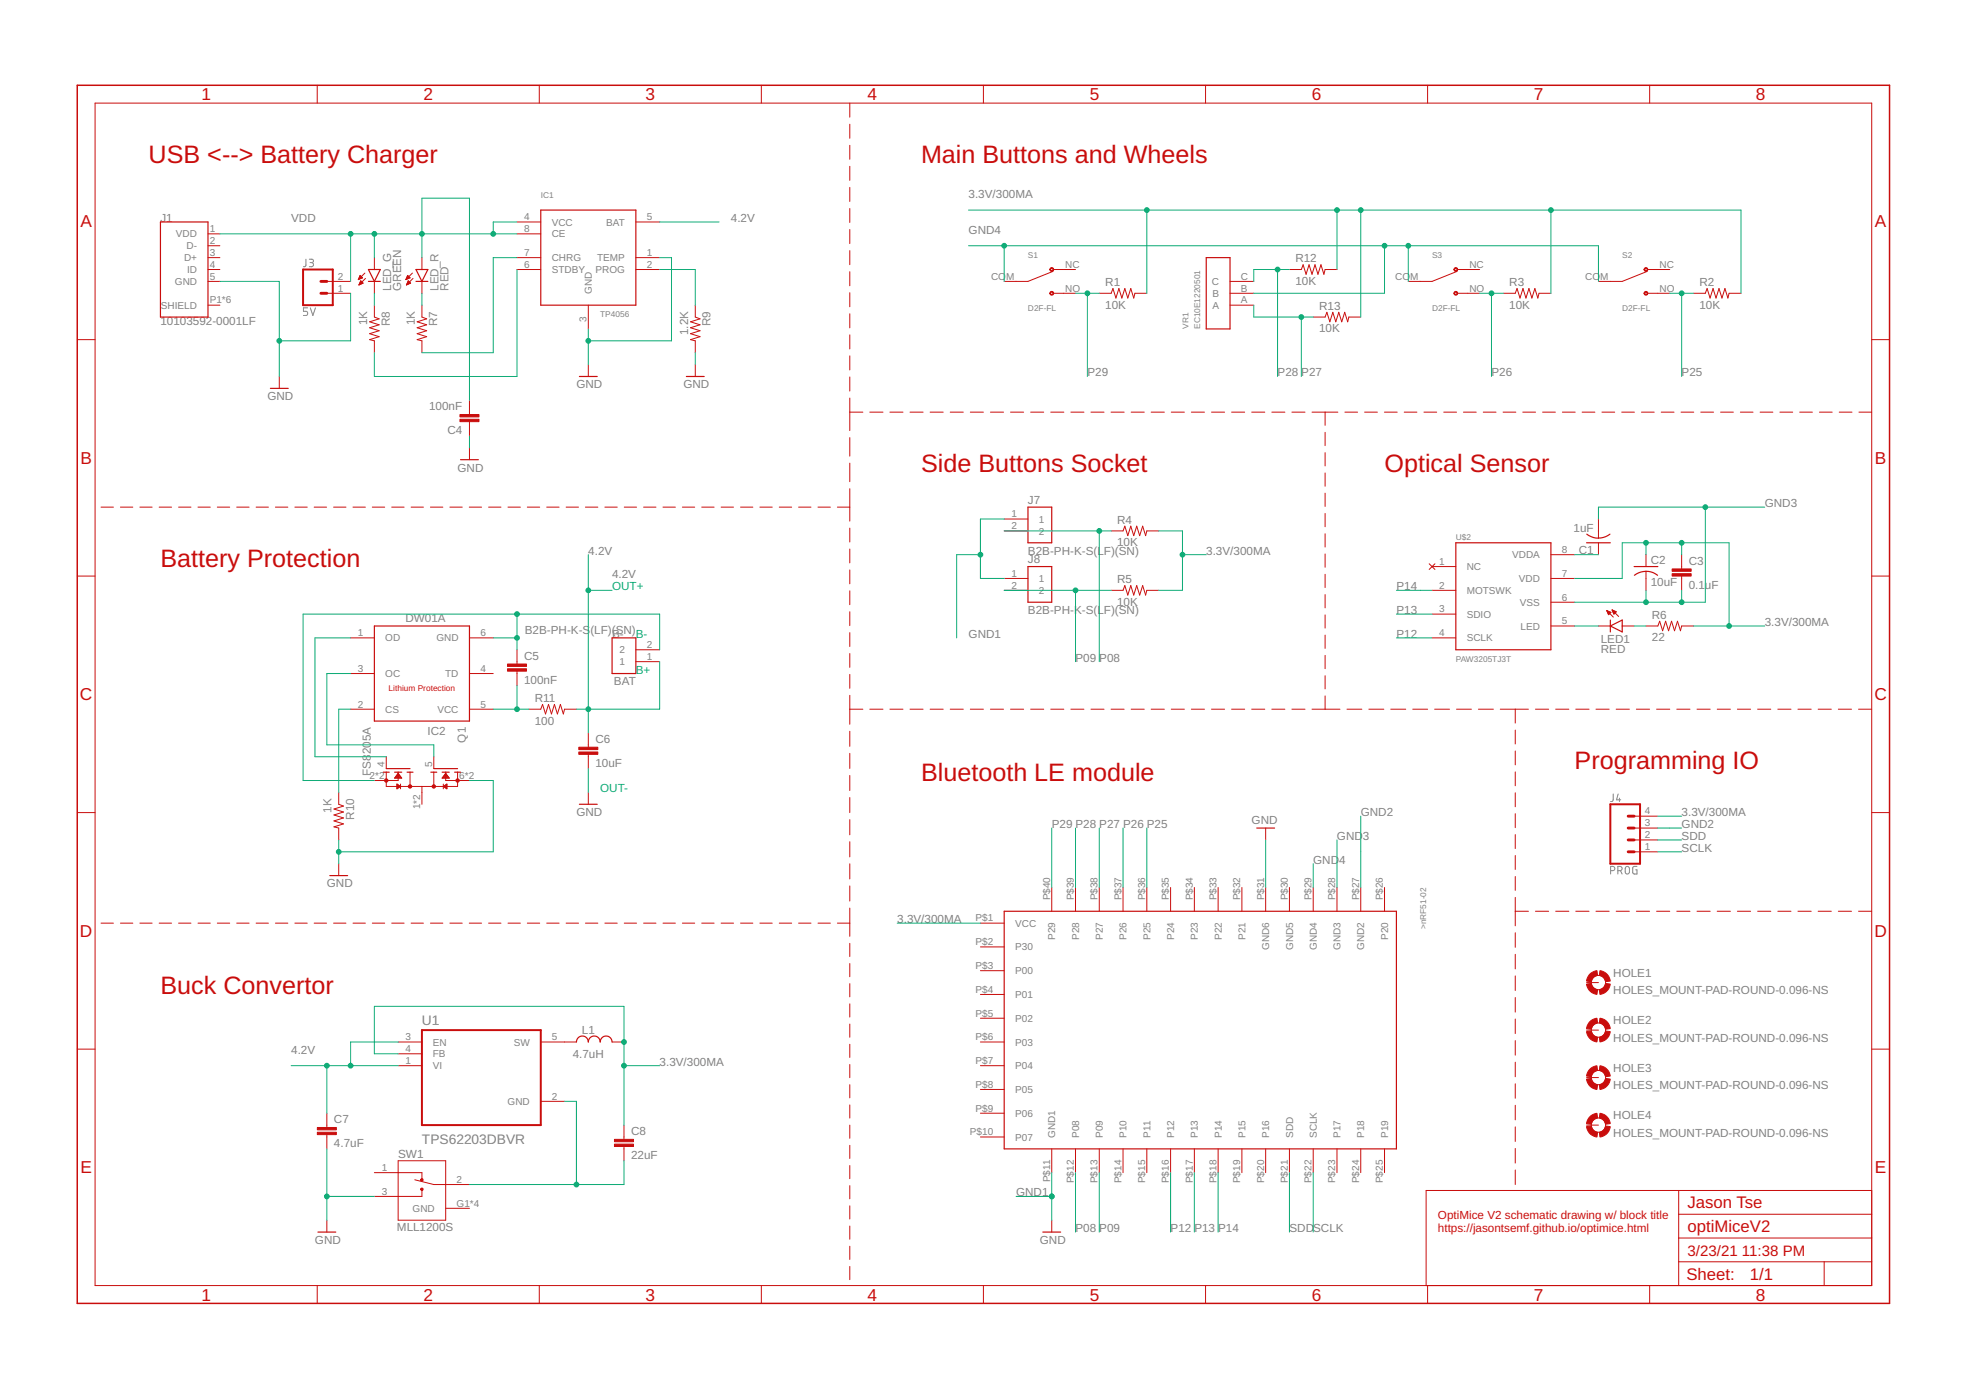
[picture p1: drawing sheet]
<svg xmlns="http://www.w3.org/2000/svg" width="420mm" height="297mm" viewBox="0 0 420 297" stroke-linecap="round" stroke-linejoin="round" font-family="sans-serif">
<g fill="none" stroke="#808080" stroke-width=".21">
<path d="M65.4 55.4v1.4l-.5 .2M66.1 55.4h.5a.36 .36 0 0 1 .4 .4 .36 .36 0 0 1-.4 .3h-.3M66.5 56.1a.44 .44 0 0 1 .5 .5 .44 .44 0 0 1-.5 .4h-.4M65.7 65.8h-.8v.7h.5a.45 .45 0 0 1 .4 .5 .45 .45 0 0 1-.4 .4h-.5M66.3 65.8l.6 1.6 .5-1.6M344.8 169.7l-.1 1.4-.5 .2M345.8 169.7l-.3 1.2h.9M346.1 170.6v.7M344.2 186.1h.5a.46 .46 0 0 0 .4-.5 .46 .46 0 0 0-.4-.5h-.5v1.7M345.8 186.1h.4a.46 .46 0 0 0 .5-.5 .46 .46 0 0 0-.5-.5h-.4v1.7M346.3 186.1l.4 .7M347.5 185.3l.3-.2 .3 .2 .1 1a.46 .46 0 0 1-.4 .5 .46 .46 0 0 1-.5-.5z"/>
<path d="M349.8 185.1h-.5l-.3 .3v1.2l.2 .2h.6v-.9h-.2"/>
</g>
<g fill="none" stroke="#c90d0c" stroke-width=".21">
<path d="M67.8 18.2v3.8M115.3 18.2v3.8M162.7 18.2v3.8M210.2 18.2v3.8M257.6 18.2v3.8M305.1 18.2v3.8M352.6 18.2v3.8M20.3 22h379.7v252.7h-379.7zM181.6 22v3M181.6 26.5v3M181.6 31.1v2.9M181.6 35.5v3"/>
<path d="M44.4 57.6h2.6M44.4 55.1h2.6M44.4 50h2.6M44.4 52.5h2.6M76.6 59.7h.1M76.6 59.6h.3M76.7 59.5h.5M76.8 59.4h.7M76.8 59.2h.5M76.9 59.1h.3M76.9 59h.2M77 58.9h.1"/>
<path d="M77 58.9l-.4 .9M77 58.9l.5 .5M77.5 59.4l-.9 .4M78 58.4l-1.4 1.4M78.1 59.5l-1.4 1.4M80 55.1v2.5M86.7 59.7h.1M86.8 59.6h.3M86.8 59.5h.6M86.9 59.4h.7M87 59.2h.5M87 59.1h.4"/>
<path d="M87.1 59h.2M87.1 58.9l-.4 .9M87.1 58.9l.5 .5M87.1 58.9h.1M87.6 59.4l-.9 .4M88.1 58.4l-1.4 1.4M88.3 59.5l-1.4 1.4M90.2 55.1v2.5M110.5 57.6h5.1M110.5 55.1h5.1M110.5 47.4h5.1M110.5 50h5.1"/>
<path d="M135.9 57.6h5.1M135.9 55.1h5.1M135.9 47.4h5.1M181.6 40v3.1M181.6 44.6v2.9M181.6 49v3M181.6 53.6v3M181.6 58.1v3M225 58l-5.3 2.1h-5.1M225.1 57.6h4.7M275.6 57.6h2.5l.4-1 .6 2 .7-2 .6 2 .6-2 .7 2 .6-2 .6 2 .3-1h2.5M311.4 58l-5.4 2.1h-5"/>
<path d="M311.5 57.6h4.7M352 58l-5.3 2.1h-5.1M352.1 57.6h4.7M16.5 72.6h3.8M44.4 60.1h2.6M44.4 65.2h2.6M69.8 62.7h5.1M69.8 60.1h5.1M76.8 60.8h.1M76.8 60.7h.4M76.9 60.6h.5M76.9 60.5h.6"/>
<path d="M76.9 60.3h.5M77 60.2h.3M77 60.1h.2M77.1 60l.5 .5-.9 .4zM80 60.1v2.6M80 65.2v2.6l1 .3-2 .7 2 .6-2 .6 2 .7-2 .6 2 .6-2 .7 1 .2v2.6M86.9 60.8h.1M87 60.7h.3M87 60.6h.6M87.1 60.5h.6M87.1 60.3h.5M87.2 60.2h.3"/>
<path d="M87.2 60.1h.1M87.2 60l.6 .5-.9 .4zM90.2 60.1v2.6M90.2 65.2v2.6l1 .3-2 .7 2 .6-2 .6 2 .7-2 .6 2 .6-2 .7 1 .2v2.6M125.7 65.2v5.1M125.7 77.9v2.6M148.6 65.2v2.6l1 .3-2 .7 2 .6-2 .6 2 .7-2 .6 2 .6-2 .7 1 .2v2.6M148.6 77.9v2.6M181.6 62.5v3.1M181.6 67.1v3M181.6 71.6v3M181.6 76.1v3"/>
<path d="M225.1 62.7h4.7M234.9 62.7h2.6l.3-1 .7 2 .6-2 .7 2 .6-2 .6 2 .7-2 .6 2 .2-1h2.6M262.9 62.7h5M262.9 60.1h5M262.9 65.2h5M280.6 67.8h2.6l.4-1.1 .6 2.1 .6-2.1 .7 2.1 .6-2.1 .6 2.1 .7-2.1 .6 2.1 .3-1h2.5M311.5 62.7h4.7M321.3 62.7h2.5l.4-1 .6 2 .7-2 .6 2 .6-2 .7 2 .6-2 .7 2 .2-1h2.5M352.1 62.7h4.7M361.9 62.7h2.5l.4-1 .7 2 .6-2 .6 2 .7-2 .6 2 .6-2 .7 2 .2-1h2.6M400 72.6h3.8M59.7 80.5v2.5"/>
<path d="M100.3 85.5v3.1M100.3 90.1v3.1M100.3 95.7v2.5M181.6 80.6v3M181.6 85.1v6.9M181.6 93.5v4M181.6 99v3.9M181.6 88.1h2.8M185.9 88.1h2.8M190.2 88.1h2.8M194.5 88.1h2.8M198.8 88.1h2.8"/>
<path d="M203.1 88.1h2.8M207.4 88.1h2.8M211.7 88.1h2.8M216 88.1h2.8M220.3 88.1h2.8M224.6 88.1h2.8M228.9 88.1h2.7M233.2 88.1h2.7M237.4 88.1h2.8M241.7 88.1h2.8M246 88.1h2.8M250.3 88.1h2.8"/>
<path d="M254.6 88.1h2.8M258.9 88.1h2.8M263.2 88.1h2.8M267.5 88.1h2.8M271.8 88.1h2.8M276.1 88.1h2.8M280.4 88.1h5.5M283.2 88.1v2.8M283.2 92.4v2.8M283.2 96.7v2.9M287.4 88.1h2.7M291.6 88.1h2.8"/>
<path d="M295.9 88.1h2.7M300.1 88.1h2.7M304.3 88.1h2.7M308.5 88.1h2.8M312.8 88.1h2.7M317 88.1h2.7M321.2 88.1h2.8M325.4 88.1h2.8M329.7 88.1h2.7M333.9 88.1h2.7M338.1 88.1h2.7M342.3 88.1h2.8"/>
<path d="M346.6 88.1h2.7M350.8 88.1h2.7M355 88.1h2.8M359.3 88.1h2.7M363.5 88.1h2.7M367.7 88.1h2.7M371.9 88.1h2.7M376.2 88.1h2.7M380.4 88.1h2.7M384.6 88.1h2.7M388.8 88.1h2.8M393.1 88.1h2.7"/>
<path d="M397.3 88.1h2.7M21.6 108.4h2.6M25.7 108.4h2.7M29.9 108.4h2.6M34 108.4h2.7M38.2 108.4h2.6M42.3 108.4h2.6M46.4 108.4h2.7M50.6 108.4h2.6M54.7 108.4h2.7M58.9 108.4h2.6M63 108.4h2.7"/>
<path d="M67.1 108.4h2.7M71.3 108.4h2.6M75.4 108.4h2.7M79.6 108.4h2.6M83.7 108.4h2.7M87.9 108.4h2.6M92 108.4h2.6M96.1 108.4h2.7M100.3 108.4h2.6M104.4 108.4h2.7M108.6 108.4h2.6M112.7 108.4h2.6"/>
<path d="M116.8 108.4h2.7M121 108.4h2.6M125.1 108.4h2.7M129.3 108.4h2.6M133.4 108.4h2.6M137.5 108.4h2.7M141.7 108.4h2.6M145.8 108.4h2.7M150 108.4h2.6M154.1 108.4h2.7M158.3 108.4h2.6M162.4 108.4h2.6"/>
<path d="M166.5 108.4h2.7M170.7 108.4h2.6M174.8 108.4h2.7M179 108.4h2.6M181.6 104.4v7M181.6 112.9v2.9M181.6 117.3v3M214.6 113.5h5.1M214.6 110.9h5.1M237.5 113.5h2.5l.4-1.1 .6 2.1 .7-2.1 .6 2.1 .6-2.1 .7 2.1 .6-2.1 .6 2.1 .3-1h2.5M283.2 101.1v2.8M283.2 105.4v2.8"/>
<path d="M283.2 109.7v2.9M283.2 114.1v2.8M283.2 118.4v2.8M331.4 118.5h5.1M341.6 110.9v4.1M341.6 116v2.5M351.8 118.5v2.6M359.4 118.5v3.1M16.5 123.1h3.8M74.9 136.3h5.1M100.3 136.3h5.1M110.5 138.9v3"/>
<path d="M135.9 138.9h5.1M181.6 121.8v3M181.6 126.3v2.9M181.6 130.7v3M181.6 135.2v3M181.6 139.7v2.9M214.6 126.2h5.1M214.6 123.6h5.1M237.5 126.2h2.5l.4-1.1 .6 2.1 .7-2.1 .6 2.1 .6-2.1 .7 2.1 .6-2.1 .6 2.1 .3-1h2.5M283.2 122.7v2.9M283.2 127.1v2.8M283.2 131.4v2.8"/>
<path d="M283.2 135.7v2.9M305.4 120.5l1.3 1.2M306 126.2h5.1M306 121.1h5.1M306 131.2h5.1M306 136.3h5.1M306.7 120.5l-1.3 1.2M331.4 133.8h5.1M331.4 128.7h5.1M331.4 123.6h5.1M341.6 133.8h2.5M343.4 130.5l1.4 1.4"/>
<path d="M343.4 130.5l.9 .4-.5 .5zM343.4 130.5h.1M343.5 130.7h.3M343.5 130.8h.6M343.6 130.9h.6M343.6 131h.5M343.7 131.1h.3M343.7 131.3h.2M344.5 130.3l1.4 1.4M344.5 130.3l.9 .4-.5 .5zM344.6 130.4h.1M344.6 130.5h.4"/>
<path d="M344.7 130.7h.5M344.7 130.8h.7M344.8 130.9h.4M344.8 131h.3M344.9 131.1h.1M346.7 133.8h2.5M351.8 122.1v4.1M351.8 133.8h2.5l.4-1 .6 2 .7-2 .6 2 .6-2 .7 2 .6-2 .6 2 .3-1h2.5M359.4 123.1v3.1M400 123.1h3.8M74.9 151.6h5.1M74.9 143.9h5.1"/>
<path d="M100.3 151.6h5.1M100.3 143.9h5.1M110.5 143.4v3.1M113 151.6h2.6l.4-1.1 .6 2.1 .6-2.1 .7 2.1 .6-2.1 .6 2.1 .7-2.1 .6 2.1 .2-1h2.6M125.7 156.6v3.1M135.9 141.4h5.1M181.6 144.1v3M181.6 148.6v6.2M181.6 156.3v3.2M181.6 151.6h2.8M185.9 151.6h2.8M190.2 151.6h2.8"/>
<path d="M194.5 151.6h2.8M198.8 151.6h2.8M203.1 151.6h2.8M207.4 151.6h2.8M211.7 151.6h2.8M216 151.6h2.8M220.3 151.6h2.8M224.6 151.6h2.8M228.9 151.6h2.7M233.2 151.6h2.7M237.4 151.6h2.8M241.7 151.6h2.8"/>
<path d="M246 151.6h2.8M250.3 151.6h2.8M254.6 151.6h2.8M258.9 151.6h2.8M263.2 151.6h2.8M267.5 151.6h2.8M271.8 151.6h2.8M276.1 151.6h2.8M280.4 151.6h6M283.2 140.1v2.8M283.2 144.4v2.8M283.2 148.7v2.9"/>
<path d="M287.9 151.6h3.1M292.5 151.6h3.2M297.2 151.6h3.2M301.9 151.6h3.2M306.6 151.6h3.2M311.3 151.6h3.2M316 151.6h3.2M320.6 151.6h6M323.8 151.6v2.9M323.8 156v3M328.1 151.6h2.9M332.5 151.6h2.8"/>
<path d="M336.8 151.6h2.8M341.1 151.6h2.8M345.4 151.6h2.8M349.7 151.6h2.8M354 151.6h2.8M358.4 151.6h2.8M362.7 151.6h2.8M367 151.6h2.8M371.3 151.6h2.8M375.6 151.6h2.8M379.9 151.6h2.9M384.2 151.6h2.9"/>
<path d="M388.6 151.6h2.8M392.9 151.6h2.8M397.2 151.6h2.8M16.5 173.7h3.8M72.4 169.3v2.6l1 .4-2 .6 2 .6-2 .7 2 .6-2 .6 2 .7-2 .6 1 .3v2.5M82.5 161.7v2.6M82.5 165v3.1h15.3v-3.1M84.5 166.1h1.2M84.5 166h1.1M84.6 165.9h1M84.7 165.8h.7M84.8 165.7h.6"/>
<path d="M84.8 167.6l.8 .5-.8 .5zM84.8 168.5h.1M84.8 168.4h.3M84.8 168.3h.5M84.8 168.2h.6M84.8 167.9h.6M84.8 167.8h.4M84.8 167.7h.2M84.8 167.6h.1M84.9 165.5h.4M85 165.4h.2M85.1 165v1.8h-5.1"/>
<path d="M85.1 165.3l.8 1h-1.6zM85.1 165.3h.1M85.6 167.6v1M87.6 165v3.1M90.2 168.1v3.8M92.7 161.7v2.6M92.7 165v3.1M94.6 166.1h1.3M94.7 166h1.1M94.7 167.6v1M94.7 168.1l.8-.5v1zM94.8 165.9h.9"/>
<path d="M94.9 165.8h.7M94.9 168.2h.6M94.9 167.9h.6M95 165.7h.5M95.1 165.5h.3M95.1 168.3h.4M95.1 167.8h.4M95.1 165.4h.3M95.2 165v1.8h5.1M95.2 165.3l.8 1h-1.5zM95.2 165.3h.1M95.3 168.4h.2"/>
<path d="M95.3 167.7h.2M95.5 168.5h.1M95.5 167.6h.1M125.7 161.2v3.1M125.7 169.3v2.6M181.6 161v3.2M181.6 165.7v3.2M181.6 170.4v3.3M181.6 175.2v3.2M181.6 179.9v3.2M270.5 177v2.5M323.8 160.5v2.9"/>
<path d="M323.8 165v2.9M323.8 169.4v3M323.8 173.9v3M323.8 178.4v2.9M349.2 179.5h5.1M349.2 177h5.1M349.2 174.4h5.1M400 173.7h3.8M21.6 197.3h2.6M25.7 197.3h2.7M29.9 197.3h2.6M34 197.3h2.7"/>
<path d="M38.2 197.3h2.6M42.3 197.3h2.6M46.4 197.3h2.7M50.6 197.3h2.6M54.7 197.3h2.7M58.9 197.3h2.6M63 197.3h2.7M67.1 197.3h2.7M71.3 197.3h2.6M72.4 184.6v2.5M75.4 197.3h2.7M79.6 197.3h2.6"/>
<path d="M83.7 197.3h2.7M87.9 197.3h2.6M92 197.3h2.6M96.1 197.3h2.7M100.3 197.3h2.6M104.4 197.3h2.7M108.6 197.3h2.6M112.7 197.3h2.6M116.8 197.3h2.7M121 197.3h2.6M125.1 197.3h2.7M129.3 197.3h2.6"/>
<path d="M133.4 197.3h2.6M137.5 197.3h2.7M141.7 197.3h2.6M145.8 197.3h2.7M150 197.3h2.6M154.1 197.3h2.7M158.3 197.3h2.6M162.4 197.3h2.6M166.5 197.3h2.7M170.7 197.3h2.6M174.8 197.3h2.7M179 197.3h2.6"/>
<path d="M181.6 184.6v3.2M181.6 189.3v3.3M181.6 194.1v6M209.5 197.3h5.1M224.8 189.7v5M229.8 189.7v5M234.9 189.7v5M240 189.7v5M245.1 189.7v5M250.2 189.7v5M255.2 189.7v5M260.3 189.7v5"/>
<path d="M265.4 189.7v5M270.5 189.7v5M275.6 189.7v5M280.6 189.7v5M285.7 189.7v5M290.8 189.7v5M295.9 189.7v5M323.8 182.8v3M323.8 187.3v3M323.8 191.8v6M323.8 199.3v3.1M323.8 194.7h2.8"/>
<path d="M328.1 194.7h2.9M332.5 194.7h2.8M336.8 194.7h2.8M341.1 194.7h2.8M345.4 194.7h2.8M349.2 182h5.1M349.7 194.7h2.8M354 194.7h2.8M358.4 194.7h2.8M362.7 194.7h2.8M367 194.7h2.8M371.3 194.7h2.8"/>
<path d="M375.6 194.7h2.8M379.9 194.7h2.9M384.2 194.7h2.9M388.6 194.7h2.8M392.9 194.7h2.8M397.2 194.7h2.8M181.6 201.6v2.8M181.6 205.9v2.8M181.6 210.2v2.8M181.6 214.5v2.8M181.6 218.8v2.9M209.5 202.4h5.1"/>
<path d="M209.5 207.4h5.1M209.5 212.5h5.1M209.5 217.6h5.1M323.8 203.9v3.2M323.8 208.6v3.1M323.8 213.2v3.1M323.8 217.8v3.1M339.1 210h2.5M16.5 224.2h3.8M69.8 237.9v3M85.1 222.7h5.1M85.1 227.7h5.1"/>
<path d="M85.1 225.2h5.1M115.6 222.7h7.6M115.6 235.4h5M130.8 222.7h2.5M181.6 223.2v2.8M181.6 227.5v2.8M181.6 231.8v2.8M181.6 236.1v2.8M209.5 222.7h5.1M209.5 227.7h5.1M209.5 232.8h5.1M209.5 237.9h5.1"/>
<path d="M323.8 222.4v3.1M323.8 227v3.1M323.8 231.6v3.1M323.8 236.2v3.1M339.1 220.1h2.5M339.1 230.3h2.5M400 224.2h3.8M69.8 242.5v3M80 250.6h10.2v1.3M85.1 248.1h10.1v12.7h-10.1zM88.6 252.1l4.1 1h7.6M90.2 254.4v1.3h-10.2"/>
<path d="M95.2 258.2h5.1M133.3 240.4v3.1M133.3 245v3.1M181.6 240.4v2.8M181.6 244.8v2.8M181.6 249.1v2.8M181.6 253.4v2.8M181.6 257.7v2.8M209.5 243h5.1M224.8 245.5v5.1M229.8 245.5v5.1M234.9 245.5v5.1"/>
<path d="M240 245.5v5.1M245.1 245.5v5.1M250.2 245.5v5.1M255.2 245.5v5.1M260.3 245.5v5.1M265.4 245.5v5.1M270.5 245.5v5.1M275.6 245.5v5.1M280.6 245.5v5.1M285.7 245.5v5.1M290.8 245.5v5.1M295.9 245.5v5.1"/>
<path d="M323.8 240.8v3.1M323.8 245.4v3.1M323.8 250v3.1M339.1 240.4h2.5M358.8 254.4v20.3M358.8 259.5h41.2M400 254.4h-95.2v20.3M67.8 274.7v3.8M69.8 260.8v2.5M115.3 274.7v3.8M162.7 274.7v3.8M181.6 262v2.8"/>
<path d="M181.6 266.3v2.8M181.6 270.6v2.9M210.2 274.7v3.8M224.8 260.8v2.5M257.6 274.7v3.8M305.1 274.7v3.8M352.6 274.7v3.8M358.8 269.6h41.2M358.8 264.6h41.2M389.8 269.6v5.1"/>
<circle cx="341.6" cy="210" r="1.52"/>
<circle cx="341.6" cy="230.3" r="1.52"/>
<circle cx="341.6" cy="220.1" r="1.52"/>
<circle cx="341.6" cy="240.4" r="1.52"/>
</g>
<g fill="#c90d0c" stroke="#c90d0c" stroke-width=".21">
<path d="M224.5 57.3a.41 .41 0 0 1 .6 .1 .41 .41 0 0 1-.2 .6 .41 .41 0 0 1-.5-.4h.1a.26 .26 0 0 1 .3-.3 .26 .26 0 0 1 .2 .4 .26 .26 0 0 1-.4 .1l-.2-.2z" fill-rule="evenodd"/>
<path d="M224.5 62.3a.41 .41 0 0 1 .6 .2 .41 .41 0 0 1-.2 .6 .41 .41 0 0 1-.5-.4h.1a.26 .26 0 0 1 .3-.3 .26 .26 0 0 1 .2 .4 .26 .26 0 0 1-.4 .1l-.2-.2z" fill-rule="evenodd"/>
<path d="M351.5 57.3a.41 .41 0 0 1 .6 .2 .41 .41 0 0 1-.3 .5 .41 .41 0 0 1-.5-.4h.2a.25 .25 0 0 1 .4-.2 .25 .25 0 0 1 0 .4 .25 .25 0 0 1-.4-.1l-.2-.1z" fill-rule="evenodd"/>
<path d="M351.5 62.3a.41 .41 0 0 1 .6 .2 .41 .41 0 0 1-.3 .6 .41 .41 0 0 1-.5-.4h.2a.25 .25 0 0 1 .4-.2 .25 .25 0 0 1 0 .4 .25 .25 0 0 1-.4-.1l-.2-.1z" fill-rule="evenodd"/>
<path d="M310.9 57.3a.4 .4 0 0 1 .6 .1 .4 .4 0 0 1-.3 .6 .4 .4 0 0 1-.5-.4h.2a.25 .25 0 0 1 .3-.2 .25 .25 0 0 1 .1 .4 .25 .25 0 0 1-.4-.1l-.2-.1z" fill-rule="evenodd"/>
<path d="M310.9 62.3a.4 .4 0 0 1 .6 .2 .4 .4 0 0 1-.3 .5 .4 .4 0 0 1-.5-.3h.2a.25 .25 0 0 1 .3-.2 .25 .25 0 0 1 .1 .4 .25 .25 0 0 1-.4-.1l-.2-.1z" fill-rule="evenodd"/>
<path d="M90 254h.4v.3h-.4l-.1-.2 .2-.1 .2 .1-.2 .2-.2-.2z" fill-rule="evenodd"/>
<path d="M90 252l.3-.1 .1 .4-.3 .1-.2-.3h.4l-.2 .2-.2-.2z" fill-rule="evenodd"/>
<path d="M341.9 207.4a2.48 2.48 0 0 1 2.2 2.3l-1 .1-.4-.9-.9-.5z" fill-rule="evenodd"/>
<path d="M339.6 208.3l.7-.5 1-.4 .1 1-.9 .5-.4 .9-1-.1z" fill-rule="evenodd"/>
<path d="M339.1 210.3l1-.1 .4 .9 .9 .4-.1 1a2.48 2.48 0 0 1-2.2-2.2z" fill-rule="evenodd"/>
<path d="M341.8 211.5l.9-.4 .4-.9 1 .1a2.49 2.49 0 0 1-2.2 2.2z" fill-rule="evenodd"/>
<path d="M341.9 217.6a2.48 2.48 0 0 1 2.2 2.2l-1 .1-.4-.9-.9-.4z" fill-rule="evenodd"/>
<path d="M339.6 218.5l.7-.6 1-.3 .1 1-.9 .4-.4 .9-1-.1 .1-.6z" fill-rule="evenodd"/>
<path d="M339.1 220.5l1-.2 .4 .9 .9 .5-.1 1a2.48 2.48 0 0 1-2.2-2.2z" fill-rule="evenodd"/>
<path d="M341.8 221.7l.9-.5 .4-.9 1 .2a2.49 2.49 0 0 1-2.2 2.2z" fill-rule="evenodd"/>
<path d="M341.9 227.8a2.49 2.49 0 0 1 2.2 2.2l-1 .1-.4-.9-.9-.5z" fill-rule="evenodd"/>
<path d="M339.6 228.6l.7-.5 1-.3 .1 .9-.9 .5-.4 .9-1-.1z" fill-rule="evenodd"/>
<path d="M339.1 230.6l1-.1 .4 .9 .9 .4-.1 1a2.48 2.48 0 0 1-2.2-2.2z" fill-rule="evenodd"/>
<path d="M343.1 230.5l1 .1a2.48 2.48 0 0 1-2.2 2.2l-.1-1 .9-.4z" fill-rule="evenodd"/>
<path d="M341.9 237.9a2.49 2.49 0 0 1 2.2 2.2l-1 .1-.4-.8-.9-.5z" fill-rule="evenodd"/>
<path d="M339.6 238.8l.7-.6 1-.3 .1 1-.9 .5-.4 .8-1-.1z" fill-rule="evenodd"/>
<path d="M339.1 240.7l1-.1 .4 .9 .9 .5-.1 1a2.48 2.48 0 0 1-2.2-2.3z" fill-rule="evenodd"/>
<path d="M343.1 240.6l1 .1a2.48 2.48 0 0 1-2.2 2.3l-.1-1 .9-.5z" fill-rule="evenodd"/>
<circle cx="82.5" cy="166.8" r=".36"/>
<circle cx="87.6" cy="168.1" r=".36"/>
<circle cx="97.8" cy="166.8" r=".36"/>
<circle cx="92.7" cy="168.1" r=".36"/>
</g>
<g fill="none" stroke="#c90d0c" stroke-width=".25">
<path d="M34.3 47.4h10.1v20.4h-10.1zM78.7 57.6h2.6l-1.3 2.5zM88.9 57.6h2.5l-1.2 2.5zM115.6 44.9h20.3v20.3h-20.3zM257.8 55.1h5.1v15.2h-5.1zM78.7 60.1h2.6M88.9 60.1h2.5M57.8 83h3.8M98.4 98.2h3.8M123.8 80.5h3.8M146.7 80.5h3.8M219.7 108.4h5.1v7.6h-5.1z"/>
<path d="M311.1 116h20.3v22.9h-20.3zM339.1 116h5M339.1 114.2a4 4 0 0 0 5 0M80 133.8h20.3v20.3h-20.3zM130.8 136.3h5.1v7.6h-5.1zM219.7 121.1h5.1v7.6h-5.1zM344.1 133.8l2.6-1.3v2.5zM344.1 132.5v2.5M349.2 121.1h5.1M349.3 122.9a4 4 0 0 1 4.9 0M81.9 165h1.3M82.5 164.3h5.1"/>
<path d="M84.3 165h1.6M87 165h1.3M92.1 165h1.2M92.7 164.3h5.1M94.5 165h1.5M97.2 165h1.2M123.8 171.9h3.8M268.6 177h3.8M70.5 187.1h3.8M214.6 194.7h83.8v50.8h-83.8zM123.2 222.7a1.27 1.27 0 0 1 1.3-1.3 1.27 1.27 0 0 1 1.2 1.3 1.27 1.27 0 0 1 1.3-1.3 1.27 1.27 0 0 1 1.3 1.3 1.27 1.27 0 0 1 1.2-1.3 1.27 1.27 0 0 1 1.3 1.3M67.9 263.3h3.9"/>
<path d="M222.9 263.3h3.8"/>
</g>
<g fill="#c90d0c" stroke="#c90d0c" stroke-width=".21">
<path d="M357.4 122.6h4v.5h-4z"/>
<path d="M357.4 121.6h4v.5h-4z"/>
<path d="M98.3 88.6h4.1v.5h-4.1z"/>
<path d="M98.3 89.6h4.1v.5h-4.1z"/>
<path d="M108.5 142.9h4v.5h-4z"/>
<path d="M108.5 141.9h4v.5h-4z"/>
<path d="M123.7 160.7h4.1v.5h-4.1z"/>
<path d="M123.7 159.7h4.1v.5h-4.1z"/>
<path d="M67.8 242h4.1v.5h-4.1z"/>
<path d="M67.8 240.9h4.1v.5h-4.1z"/>
<path d="M131.3 244.5h4.1v.5h-4.1z"/>
<path d="M131.3 243.5h4.1v.5h-4.1z"/>
</g>
<path d="M64.8 57.6h6.3v7.6h-6.3zM344.1 171.9h6.4v12.7h-6.4zM90.2 220.1h25.4v20.3h-25.4z" fill="none" stroke="#c90d0c" stroke-width=".42"/>
<path d="M68.6 60.1h1.2M68.6 62.7h1.2M348 177h1.2M348 179.5h1.2M348 174.4h1.2M348 182h1.2" fill="none" stroke="#c90d0c" stroke-width=".61"/>
<path d="M16.5 18.2h387.3v260.3h-387.3z" fill="none" stroke="#c90d0c" stroke-width=".32"/>
<g fill="none" stroke="#0dab76" stroke-width=".21">
<path d="M47 50h63.5M74.9 50v10.1M80 50v5.1M90.2 55.1v-12.7h10.1v43.1M110.5 55.1h-5.1v20.3h-15.2M110.5 47.4h-5.1v2.6M110.5 57.6v22.9h-30.5v-5.1M141 55.1h2.5v17.7h-17.8M141 47.4h12.7M141 57.6h7.6v7.6M207 52.5h134.6v7.6M207 44.9h165.1v17.8"/>
<path d="M214.6 52.5v7.6M245.1 44.9v17.8M273 57.6v22.9M275.6 57.6h-7.7v2.5M285.7 44.9v12.7M290.8 44.9v22.9M295.9 52.5v10.2h-28M301 52.5v7.6M331.4 44.9v17.8M47 60.1h12.7v20.4M74.9 62.7v10.1h-15.2M80 62.7v2.5"/>
<path d="M90.2 62.7v2.5M125.7 70.3v7.6M148.6 75.4v2.5M229.8 62.7h5.1M232.4 62.7v17.8M267.9 65.2v2.6h12.7M278.1 67.8v12.7M316.2 62.7h5.1M318.7 62.7v17.8M356.8 62.7h5.1M359.4 62.7v17.8M100.3 93.2v2.5"/>
<path d="M125.7 118.5v38.1M209.5 118.5h-5.1v17.8M214.6 110.9h-5.1v12.7h5.1M214.6 113.5h22.9M234.9 113.5v27.9M247.6 113.5h5.1v12.7h-5.1M252.7 118.5h5.1M336.5 118.5h5.1M351.8 116v2.5M359.4 116v2.5M364.4 108.4v20.3h-27.9M377.1 108.4h-35.5v2.5"/>
<path d="M74.9 136.3h-7.6v25.4h15.2M105.4 136.3h5.1M110.5 131.2v7.7M125.7 126.2h5.1M141 138.9v-7.7h-76.2v35.6h15.2M214.6 126.2h22.9M229.8 126.2v15.2M298.4 136.3h7.6M298.4 131.2h7.6M298.4 126.2h7.6M336.5 133.8h5.1M336.5 123.6h10.2v-7.6h22.8v17.8"/>
<path d="M349.2 133.8h2.6M351.8 126.2v2.5M359.4 126.2v2.5M361.9 133.8h15.2M74.9 151.6h-2.5v17.7M74.9 143.9h-5.1v15.3h22.9v2.5M105.4 151.6h7.6M110.5 146.5v5.1M141 141.4v10.2h-17.8M72.4 179.5v5.1M100.3 166.8h5.1v15.2h-33M125.7 164.3v5"/>
<path d="M224.8 177v12.7M229.8 177v12.7M234.9 177v12.7M240 177v12.7M245.1 177v12.7M270.5 179.5v10.2M285.7 179.5v10.2M290.8 174.4v15.3M354.3 174.4h5.1M354.3 179.5h5.1M354.3 177h5.1M191.7 197.3h17.8"/>
<path d="M280.6 184.6v5.1M354.3 182h5.1M62.2 227.7h22.9M69.8 227.7v10.2M85.1 225.2h-5.1v-10.1h53.3v25.3M85.1 222.7h-10.2v5M120.6 235.4h2.6v17.7M133.3 227.7h7.7M69.8 245.5v15.3M69.8 255.7h10.2M133.3 248.1v5h-33M217.1 255.7h7.7"/>
<path d="M224.8 250.6v10.2M229.8 250.6v12.7M234.9 250.6v12.7M250.2 250.6v12.7M255.2 250.6v12.7M260.3 250.6v12.7M275.6 250.6v12.7M280.6 250.6v12.7"/>
</g>
<g fill="#0dab76" stroke="#0dab76" stroke-width=".21">
<circle cx="295.9" cy="52.5" r=".51"/>
<circle cx="301" cy="52.5" r=".51"/>
<circle cx="214.6" cy="52.5" r=".51"/>
<circle cx="232.4" cy="62.7" r=".51"/>
<circle cx="359.4" cy="62.7" r=".51"/>
<circle cx="90.2" cy="50" r=".51"/>
<circle cx="80" cy="50" r=".51"/>
<circle cx="105.4" cy="50" r=".51"/>
<circle cx="74.9" cy="50" r=".51"/>
<circle cx="125.7" cy="72.8" r=".51"/>
<circle cx="72.4" cy="182" r=".51"/>
<circle cx="69.8" cy="255.7" r=".51"/>
<circle cx="59.7" cy="72.8" r=".51"/>
<circle cx="110.5" cy="151.6" r=".51"/>
<circle cx="110.5" cy="136.3" r=".51"/>
<circle cx="110.5" cy="131.2" r=".51"/>
<circle cx="125.7" cy="151.6" r=".51"/>
<circle cx="125.7" cy="126.2" r=".51"/>
<circle cx="74.9" cy="227.7" r=".51"/>
<circle cx="69.8" cy="227.7" r=".51"/>
<circle cx="369.5" cy="133.8" r=".51"/>
<circle cx="351.8" cy="116" r=".51"/>
<circle cx="359.4" cy="116" r=".51"/>
<circle cx="245.1" cy="44.9" r=".51"/>
<circle cx="331.4" cy="44.9" r=".51"/>
<circle cx="290.8" cy="44.9" r=".51"/>
<circle cx="285.7" cy="44.9" r=".51"/>
<circle cx="133.3" cy="222.7" r=".51"/>
<circle cx="133.3" cy="227.7" r=".51"/>
<circle cx="252.7" cy="118.5" r=".51"/>
<circle cx="123.2" cy="253.1" r=".51"/>
<circle cx="278.1" cy="67.8" r=".51"/>
<circle cx="318.7" cy="62.7" r=".51"/>
<circle cx="273" cy="57.6" r=".51"/>
<circle cx="351.8" cy="128.7" r=".51"/>
<circle cx="359.4" cy="128.7" r=".51"/>
<circle cx="364.4" cy="108.4" r=".51"/>
<circle cx="209.5" cy="118.5" r=".51"/>
<circle cx="224.8" cy="255.7" r=".51"/>
<circle cx="234.9" cy="113.5" r=".51"/>
<circle cx="229.8" cy="126.2" r=".51"/>
</g>
<g font-size="5.4" fill="#c90d0c">
<text x="31.8" y="34.7">USB &lt;--&gt; Battery Charger</text>
<text x="196.8" y="34.7">Main Buttons and Wheels</text>
<text x="196.8" y="100.8">Side Buttons Socket</text>
<text x="295.9" y="100.8">Optical Sensor</text>
<text x="34.3" y="121.1">Battery Protection</text>
<text x="196.8" y="166.8">Bluetooth LE module</text>
<text x="336.5" y="164.3">Programming IO</text>
<text x="34.3" y="212.5">Buck Convertor</text>
</g>
<g font-size="3.7" fill="#c90d0c">
<text x="43" y="21.4">1</text>
<text x="90.5" y="21.4">2</text>
<text x="138" y="21.4">3</text>
<text x="185.4" y="21.4">4</text>
<text x="232.9" y="21.4">5</text>
<text x="280.3" y="21.4">6</text>
<text x="327.8" y="21.4">7</text>
<text x="375.3" y="21.4">8</text>
<text x="17.2" y="48.6">A</text>
<text x="400.7" y="48.6">A</text>
<text x="17.2" y="99.1">B</text>
<text x="400.7" y="99.1">B</text>
<text x="17.1" y="149.7">C</text>
<text x="400.6" y="149.7">C</text>
<text x="17.1" y="200.2">D</text>
<text x="400.6" y="200.2">D</text>
<text x="17.2" y="250.7">E</text>
<text x="400.7" y="250.7">E</text>
<text x="43" y="277.9">1</text>
<text x="90.5" y="277.9">2</text>
<text x="138" y="277.9">3</text>
<text x="185.4" y="277.9">4</text>
<text x="232.9" y="277.9">5</text>
<text x="280.3" y="277.9">6</text>
<text x="327.8" y="277.9">7</text>
<text x="375.3" y="277.9">8</text>
</g>
<g font-size="3.6" fill="#c90d0c">
<text x="360.6" y="258.2">Jason Tse</text>
<text x="360.6" y="263.3">optiMiceV2</text>
<text x="360.4" y="273.6">Sheet:</text>
<text x="374" y="273.5">1/1</text>
</g>
<g font-size="3.2" fill="#c90d0c">
<text x="360.6" y="268.4">3/23/21</text>
<text x="372.3" y="268.4">11:38 PM</text>
</g>
<g font-size="2.9" fill="#808080">
<text x="90.2" y="219.1">U1</text>
<text x="90.2" y="244.4">TPS62203DBVR</text>
</g>
<g font-size="2.5" fill="#808080">
<text x="34.3" y="47.4">J1</text>
<text x="62.2" y="47.4">VDD</text>
<text x="156.2" y="47.4">4.2V</text>
<text x="207" y="42.4">3.3V/300MA</text>
<text x="207" y="50">GND4</text>
<text x="276.8" y="56.1">R12</text>
<text x="83.6" y="62.2" transform="rotate(-90 83.6 62.2)">LED_G</text>
<text x="85.7" y="62.2" transform="rotate(-90 85.7 62.2)">GREEN</text>
<text x="93.7" y="62.2" transform="rotate(-90 93.7 62.2)">LED_R</text>
<text x="95.9" y="62.2" transform="rotate(-90 95.9 62.2)">RED</text>
<text x="236.2" y="66">10K</text>
<text x="236.2" y="61.2">R1</text>
<text x="276.8" y="60.9">10K</text>
<text x="322.6" y="66">10K</text>
<text x="322.6" y="61.2">R3</text>
<text x="363.2" y="66">10K</text>
<text x="363.2" y="61.2">R2</text>
<text x="34.3" y="69.5">10103592-0001LF</text>
<text x="78.5" y="69.5" transform="rotate(-90 78.5 69.5)">1K</text>
<text x="83.3" y="69.7" transform="rotate(-90 83.3 69.7)">R8</text>
<text x="88.6" y="69.5" transform="rotate(-90 88.6 69.5)">1K</text>
<text x="93.4" y="69.7" transform="rotate(-90 93.4 69.7)">R7</text>
<text x="147.1" y="71.6" transform="rotate(-90 147.1 71.6)">1.2K</text>
<text x="151.9" y="69.7" transform="rotate(-90 151.9 69.7)">R9</text>
<text x="281.9" y="71.1">10K</text>
<text x="281.9" y="66.3">R13</text>
<text x="123.2" y="83">GND</text>
<text x="146" y="83">GND</text>
<text x="232.4" y="80.4">P29</text>
<text x="273" y="80.4">P28 P27</text>
<text x="318.7" y="80.4">P26</text>
<text x="359.4" y="80.4">P25</text>
<text x="57.2" y="85.5">GND</text>
<text x="91.7" y="87.7">100nF</text>
<text x="95.6" y="92.8">C4</text>
<text x="97.8" y="100.8">GND</text>
<text x="219.7" y="107.6">J7</text>
<text x="238.7" y="112">R4</text>
<text x="336.3" y="113.6">1uF</text>
<text x="377.2" y="108.4">GND3</text>
<text x="125.7" y="118.5">4.2V</text>
<text x="219.7" y="118.6">B2B-PH-K-S(LF)(SN)</text>
<text x="238.7" y="116.8">10K</text>
<text x="257.8" y="118.5">3.3V/300MA</text>
<text x="337.4" y="118.4">C1</text>
<text x="130.8" y="123.6">4.2V</text>
<text x="219.7" y="120.3">J8</text>
<text x="238.7" y="124.7">R5</text>
<text x="352.8" y="125.3">10uF</text>
<text x="352.8" y="120.4">C2</text>
<text x="360.9" y="125.8">0.1uF</text>
<text x="360.9" y="120.7">C3</text>
<text x="219.7" y="131.3">B2B-PH-K-S(LF)(SN)</text>
<text x="238.7" y="129.5">10K</text>
<text x="298.4" y="131.2">P13</text>
<text x="298.4" y="126.2">P14</text>
<text x="86.6" y="133">DW01A</text>
<text x="112.2" y="135.5">B2B-PH-K-S</text>
<text x="126.2" y="135.5">(LF)(SN)</text>
<text x="130.8" y="136.3">B-</text>
<text x="207" y="136.3">GND1</text>
<text x="298.4" y="136.3">P12</text>
<text x="342.1" y="137.3">LED1</text>
<text x="353" y="137.1">22</text>
<text x="353" y="132.3">R6</text>
<text x="377.2" y="133.8">3.3V/300MA</text>
<text x="112" y="141">C5</text>
<text x="229.9" y="141.4">P09 P08</text>
<text x="342.1" y="139.5">RED</text>
<text x="112" y="146.1">100nF</text>
<text x="131.2" y="146.5">BAT</text>
<text x="114.3" y="154.9">100</text>
<text x="114.3" y="150.1">R11</text>
<text x="79.3" y="161.2" transform="rotate(-90 79.3 161.2)">20</text>
<text x="79.3" y="158.4" transform="rotate(-90 79.3 158.4)">5A</text>
<text x="91.4" y="157.1">IC2</text>
<text x="99.6" y="158.7" transform="rotate(-90 99.6 158.7)">Q1</text>
<text x="127.3" y="158.8">C6</text>
<text x="79.3" y="165.8" transform="rotate(-90 79.3 165.8)">FS8</text>
<text x="127.3" y="163.9">10uF</text>
<text x="70.9" y="173.7" transform="rotate(-90 70.9 173.7)">1K</text>
<text x="75.7" y="175.2" transform="rotate(-90 75.7 175.2)">R10</text>
<text x="123.2" y="174.4">GND</text>
<text x="224.8" y="177">P29 P28 P27 P26 P25</text>
<text x="267.5" y="176.2">GND</text>
<text x="285.7" y="179.5">GND</text>
<text x="290.8" y="174.4">GND2</text>
<text x="291.3" y="179.5">3</text>
<text x="359.4" y="174.4">3.3V/300MA</text>
<text x="359.4" y="179.5">SDD</text>
<text x="359.4" y="177">GND2</text>
<text x="280.6" y="184.6">GND</text>
<text x="286.2" y="184.6">4</text>
<text x="359.4" y="182">SCLK</text>
<text x="69.9" y="189.6">GND</text>
<text x="191.8" y="197.3">3.3V/300MA</text>
<text x="344.8" y="208.7">HOLE1</text>
<text x="344.8" y="212.5">HOLES_MOUNT-PAD-ROUND-0.096-NS</text>
<text x="124.4" y="221">L1</text>
<text x="344.8" y="218.9">HOLE2</text>
<text x="62.2" y="225.2">4.2V</text>
<text x="122.4" y="226.1">4.7uH</text>
<text x="141" y="227.7">3.3V/300MA</text>
<text x="344.8" y="222.7">HOLES_MOUNT-PAD-ROUND-0.096-NS</text>
<text x="344.8" y="232.8">HOLES_MOUNT-PAD-ROUND-0.096-NS</text>
<text x="344.8" y="229">HOLE3</text>
<text x="344.8" y="239.2">HOLE4</text>
<text x="71.4" y="245.1">4.7uF</text>
<text x="71.4" y="240.1">C7</text>
<text x="134.9" y="242.6">C8</text>
<text x="344.8" y="243">HOLES_MOUNT-PAD-ROUND-0.096-NS</text>
<text x="85.1" y="247.5">SW1</text>
<text x="134.9" y="247.7">22uF</text>
<text x="217.2" y="255.7">GND1</text>
<text x="84.8" y="263.1">MLL1200S</text>
<text x="229.9" y="263.3">P08 P09</text>
<text x="250.2" y="263.3">P12 P13 P14</text>
<text x="275.6" y="263.3">SDDSCLK</text>
<text x="67.3" y="265.8">GND</text>
<text x="222.2" y="265.8">GND</text>
</g>
<g font-size="2.5" fill="#0dab76">
<text x="130.8" y="126.2">OUT+</text>
<text x="135.9" y="136.3">B-</text>
<text x="135.9" y="143.9">B+</text>
<text x="128.3" y="169.3">OUT-</text>
</g>
<g font-size="2.5" fill="#c90d0c">
<text x="307.3" y="260.5">OptiMice V2 schematic drawing w/ block title</text>
<text x="307.3" y="263.3">https://jasontsemf.github.io/optimice.html</text>
</g>
<g font-size="2.1" fill="#808080">
<text x="112" y="47.1">4</text>
<text x="138.2" y="47.1">5</text>
<text x="37.6" y="50.7">VDD</text>
<text x="39.9" y="53.3">D-</text>
<text x="44.8" y="49.6">1</text>
<text x="44.8" y="52.2">2</text>
<text x="112" y="49.6">8</text>
<text x="117.9" y="48.2">VCC</text>
<text x="117.9" y="50.7">CE</text>
<text x="129.5" y="48.2">BAT</text>
<text x="39.3" y="55.8">D+</text>
<text x="40" y="58.4">ID</text>
<text x="44.8" y="54.7">3</text>
<text x="44.8" y="57.2">4</text>
<text x="44.8" y="59.8">5</text>
<text x="72.2" y="59.8">2</text>
<text x="112" y="57.2">6</text>
<text x="112" y="54.7">7</text>
<text x="117.9" y="58.4">STDBY</text>
<text x="117.9" y="55.8">CHRG</text>
<text x="127.3" y="58.4">PROG</text>
<text x="127.6" y="55.8">TEMP</text>
<text x="138.2" y="54.7">1</text>
<text x="138.2" y="57.2">2</text>
<text x="211.8" y="59.8">CO</text>
<text x="215" y="59.8">M</text>
<text x="227.7" y="57.2">NC</text>
<text x="265.2" y="59.8">C</text>
<text x="298.2" y="59.8">CO</text>
<text x="301.4" y="59.8">M</text>
<text x="314" y="57.2">NC</text>
<text x="338.8" y="59.8">CO</text>
<text x="342" y="59.8">M</text>
<text x="354.7" y="57.2">NC</text>
<text x="34.4" y="66">SHIELD</text>
<text x="37.4" y="60.9">GND</text>
<text x="44.8" y="64.9">P1*6</text>
<text x="72.2" y="62.3">1</text>
<text x="126.5" y="62.9" transform="rotate(-90 126.5 62.9)">GND</text>
<text x="227.7" y="62.3">NO</text>
<text x="259" y="60.9">C</text>
<text x="259.1" y="66">A</text>
<text x="259.1" y="63.4">B</text>
<text x="265.2" y="64.9">A</text>
<text x="265.2" y="62.3">B</text>
<text x="314" y="62.3">NO</text>
<text x="354.7" y="62.3">NO</text>
<text x="125.4" y="68.7" transform="rotate(-90 125.4 68.7)">3</text>
<text x="216.2" y="110.6">1</text>
<text x="216.2" y="113.1">2</text>
<text x="222" y="111.7">1</text>
<text x="222" y="114.2">2</text>
<text x="323.2" y="119.3">VDDA</text>
<text x="333.8" y="118.2">8</text>
<text x="216.2" y="123.3">1</text>
<text x="216.2" y="125.8">2</text>
<text x="222" y="124.4">1</text>
<text x="307.6" y="120.7">1</text>
<text x="307.6" y="125.8">2</text>
<text x="313.5" y="121.8">NC</text>
<text x="324.6" y="124.4">VDD</text>
<text x="333.8" y="123.3">7</text>
<text x="222" y="126.9">2</text>
<text x="307.6" y="130.9">3</text>
<text x="313.5" y="126.9">MOTSWK</text>
<text x="324.8" y="129.5">VSS</text>
<text x="333.8" y="128.3">6</text>
<text x="76.5" y="136">1</text>
<text x="82.3" y="137.1">OD</text>
<text x="93.3" y="137.1">GND</text>
<text x="102.7" y="136">6</text>
<text x="307.6" y="136">4</text>
<text x="313.5" y="132">SDIO</text>
<text x="313.5" y="137.1">SCLK</text>
<text x="325" y="134.5">LED</text>
<text x="333.8" y="133.4">5</text>
<text x="76.5" y="143.6">3</text>
<text x="102.7" y="143.6">4</text>
<text x="132.4" y="142.2">1</text>
<text x="132.4" y="139.6">2</text>
<text x="138.2" y="141">1</text>
<text x="138.2" y="138.5">2</text>
<text x="82.3" y="144.7">OC</text>
<text x="95.1" y="144.7">TD</text>
<text x="76.5" y="151.2">2</text>
<text x="82.3" y="152.3">CS</text>
<text x="93.5" y="152.3">VCC</text>
<text x="102.7" y="151.2">5</text>
<text x="79" y="166.4">2*2</text>
<text x="82.2" y="163.9" transform="rotate(-90 82.2 163.9)">4</text>
<text x="92.4" y="163.9" transform="rotate(-90 92.4 163.9)">5</text>
<text x="98.1" y="166.4">6*2</text>
<text x="89.8" y="172.9" transform="rotate(-90 89.8 172.9)">1*2</text>
<text x="351.6" y="179.1">2</text>
<text x="351.6" y="176.6">3</text>
<text x="351.6" y="174.1">4</text>
<text x="351.6" y="181.7">1</text>
<text x="208.5" y="196.9">P$1</text>
<text x="224.4" y="192.4" transform="rotate(-90 224.4 192.4)">P$40</text>
<text x="229.5" y="192.4" transform="rotate(-90 229.5 192.4)">P$39</text>
<text x="234.6" y="192.4" transform="rotate(-90 234.6 192.4)">P$38</text>
<text x="239.7" y="192.4" transform="rotate(-90 239.7 192.4)">P$37</text>
<text x="244.7" y="192.4" transform="rotate(-90 244.7 192.4)">P$36</text>
<text x="249.8" y="192.4" transform="rotate(-90 249.8 192.4)">P$35</text>
<text x="254.9" y="192.4" transform="rotate(-90 254.9 192.4)">P$34</text>
<text x="260" y="192.4" transform="rotate(-90 260 192.4)">P$33</text>
<text x="265.1" y="192.4" transform="rotate(-90 265.1 192.4)">P$32</text>
<text x="270.1" y="192.4" transform="rotate(-90 270.1 192.4)">P$31</text>
<text x="275.2" y="192.4" transform="rotate(-90 275.2 192.4)">P$30</text>
<text x="280.3" y="192.4" transform="rotate(-90 280.3 192.4)">P$29</text>
<text x="285.4" y="192.4" transform="rotate(-90 285.4 192.4)">P$28</text>
<text x="290.5" y="192.4" transform="rotate(-90 290.5 192.4)">P$27</text>
<text x="295.5" y="192.4" transform="rotate(-90 295.5 192.4)">P$26</text>
<text x="208.5" y="202">P$2</text>
<text x="217" y="198">VCC</text>
<text x="217" y="203.1">P30</text>
<text x="225.5" y="200.9" transform="rotate(-90 225.5 200.9)">P29</text>
<text x="230.6" y="200.9" transform="rotate(-90 230.6 200.9)">P28</text>
<text x="235.7" y="200.9" transform="rotate(-90 235.7 200.9)">P27</text>
<text x="240.8" y="200.9" transform="rotate(-90 240.8 200.9)">P26</text>
<text x="245.9" y="200.9" transform="rotate(-90 245.9 200.9)">P25</text>
<text x="250.9" y="200.9" transform="rotate(-90 250.9 200.9)">P24</text>
<text x="256" y="200.9" transform="rotate(-90 256 200.9)">P23</text>
<text x="261.1" y="200.9" transform="rotate(-90 261.1 200.9)">P22</text>
<text x="266.2" y="200.9" transform="rotate(-90 266.2 200.9)">P21</text>
<text x="271.3" y="203" transform="rotate(-90 271.3 203)">GND6</text>
<text x="276.3" y="203" transform="rotate(-90 276.3 203)">GND5</text>
<text x="281.4" y="203" transform="rotate(-90 281.4 203)">GND4</text>
<text x="286.5" y="203" transform="rotate(-90 286.5 203)">GND3</text>
<text x="291.6" y="203" transform="rotate(-90 291.6 203)">GND2</text>
<text x="296.6" y="200.9" transform="rotate(-90 296.6 200.9)">P20</text>
<text x="208.5" y="207.1">P$3</text>
<text x="217" y="208.2">P00</text>
<text x="208.5" y="212.1">P$4</text>
<text x="217" y="213.3">P01</text>
<text x="208.5" y="217.2">P$5</text>
<text x="217" y="218.3">P02</text>
<text x="86.6" y="222.3">3</text>
<text x="86.6" y="224.8">4</text>
<text x="86.6" y="227.4">1</text>
<text x="92.5" y="223.4">EN</text>
<text x="92.5" y="226">FB</text>
<text x="109.8" y="223.4">SW</text>
<text x="117.9" y="222.3">5</text>
<text x="208.5" y="222.3">P$6</text>
<text x="208.5" y="227.4">P$7</text>
<text x="217" y="223.4">P03</text>
<text x="92.5" y="228.5">VI</text>
<text x="208.5" y="232.5">P$8</text>
<text x="217" y="228.5">P04</text>
<text x="217" y="233.6">P05</text>
<text x="108.5" y="236.1">GND</text>
<text x="117.9" y="235">2</text>
<text x="208.5" y="237.5">P$9</text>
<text x="217" y="238.7">P06</text>
<text x="207.3" y="242.6">P$10</text>
<text x="217" y="243.7">P07</text>
<text x="225.5" y="243.2" transform="rotate(-90 225.5 243.2)">GND1</text>
<text x="230.6" y="243.2" transform="rotate(-90 230.6 243.2)">P08</text>
<text x="235.7" y="243.2" transform="rotate(-90 235.7 243.2)">P09</text>
<text x="240.8" y="243.2" transform="rotate(-90 240.8 243.2)">P10</text>
<text x="245.9" y="243.2" transform="rotate(-90 245.9 243.2)">P11</text>
<text x="250.9" y="243.2" transform="rotate(-90 250.9 243.2)">P12</text>
<text x="256" y="243.2" transform="rotate(-90 256 243.2)">P13</text>
<text x="261.1" y="243.2" transform="rotate(-90 261.1 243.2)">P14</text>
<text x="266.2" y="243.2" transform="rotate(-90 266.2 243.2)">P15</text>
<text x="271.3" y="243.2" transform="rotate(-90 271.3 243.2)">P16</text>
<text x="276.3" y="243.2" transform="rotate(-90 276.3 243.2)">SDD</text>
<text x="281.4" y="243.2" transform="rotate(-90 281.4 243.2)">SCLK</text>
<text x="286.5" y="243.2" transform="rotate(-90 286.5 243.2)">P17</text>
<text x="291.6" y="243.2" transform="rotate(-90 291.6 243.2)">P18</text>
<text x="296.6" y="243.2" transform="rotate(-90 296.6 243.2)">P19</text>
<text x="81.6" y="250.2">1</text>
<text x="81.6" y="255.3">3</text>
<text x="97.6" y="252.8">2</text>
<text x="97.6" y="257.9">G1*4</text>
<text x="224.4" y="252.7" transform="rotate(-90 224.4 252.7)">P$11</text>
<text x="229.5" y="252.9" transform="rotate(-90 229.5 252.9)">P$12</text>
<text x="234.6" y="252.9" transform="rotate(-90 234.6 252.9)">P$13</text>
<text x="239.7" y="252.9" transform="rotate(-90 239.7 252.9)">P$14</text>
<text x="244.7" y="252.9" transform="rotate(-90 244.7 252.9)">P$15</text>
<text x="249.8" y="252.9" transform="rotate(-90 249.8 252.9)">P$16</text>
<text x="254.9" y="252.9" transform="rotate(-90 254.9 252.9)">P$17</text>
<text x="260" y="252.9" transform="rotate(-90 260 252.9)">P$18</text>
<text x="265.1" y="252.9" transform="rotate(-90 265.1 252.9)">P$19</text>
<text x="270.1" y="252.9" transform="rotate(-90 270.1 252.9)">P$20</text>
<text x="275.2" y="252.9" transform="rotate(-90 275.2 252.9)">P$21</text>
<text x="280.3" y="252.9" transform="rotate(-90 280.3 252.9)">P$22</text>
<text x="285.4" y="252.9" transform="rotate(-90 285.4 252.9)">P$23</text>
<text x="290.5" y="252.9" transform="rotate(-90 290.5 252.9)">P$24</text>
<text x="295.5" y="252.9" transform="rotate(-90 295.5 252.9)">P$25</text>
<text x="88.2" y="259">GND</text>
</g>
<g font-size="1.8" fill="#808080">
<text x="115.6" y="42.4">IC1</text>
<text x="219.7" y="55.1">S1</text>
<text x="306" y="55.1">S3</text>
<text x="346.7" y="55.1">S2</text>
<text x="128.3" y="67.8">TP4056</text>
<text x="219.7" y="66.5">D2F-FL</text>
<text x="254" y="70.3" transform="rotate(-90 254 70.3)">VR1</text>
<text x="256.5" y="70.3" transform="rotate(-90 256.5 70.3)">EC10E1220501</text>
<text x="306" y="66.5">D2F-FL</text>
<text x="346.7" y="66.5">D2F-FL</text>
<text x="311.1" y="115.4">U$2</text>
<text x="311.1" y="141.4">PAW3205TJ3T</text>
<text x="304.8" y="198.6" transform="rotate(-90 304.8 198.6)">&gt;nRF51-02</text>
</g>
<text font-size="1.8" fill="#c90d0c" x="83.1" y="147.7">Lithium Protection</text>
</svg>
